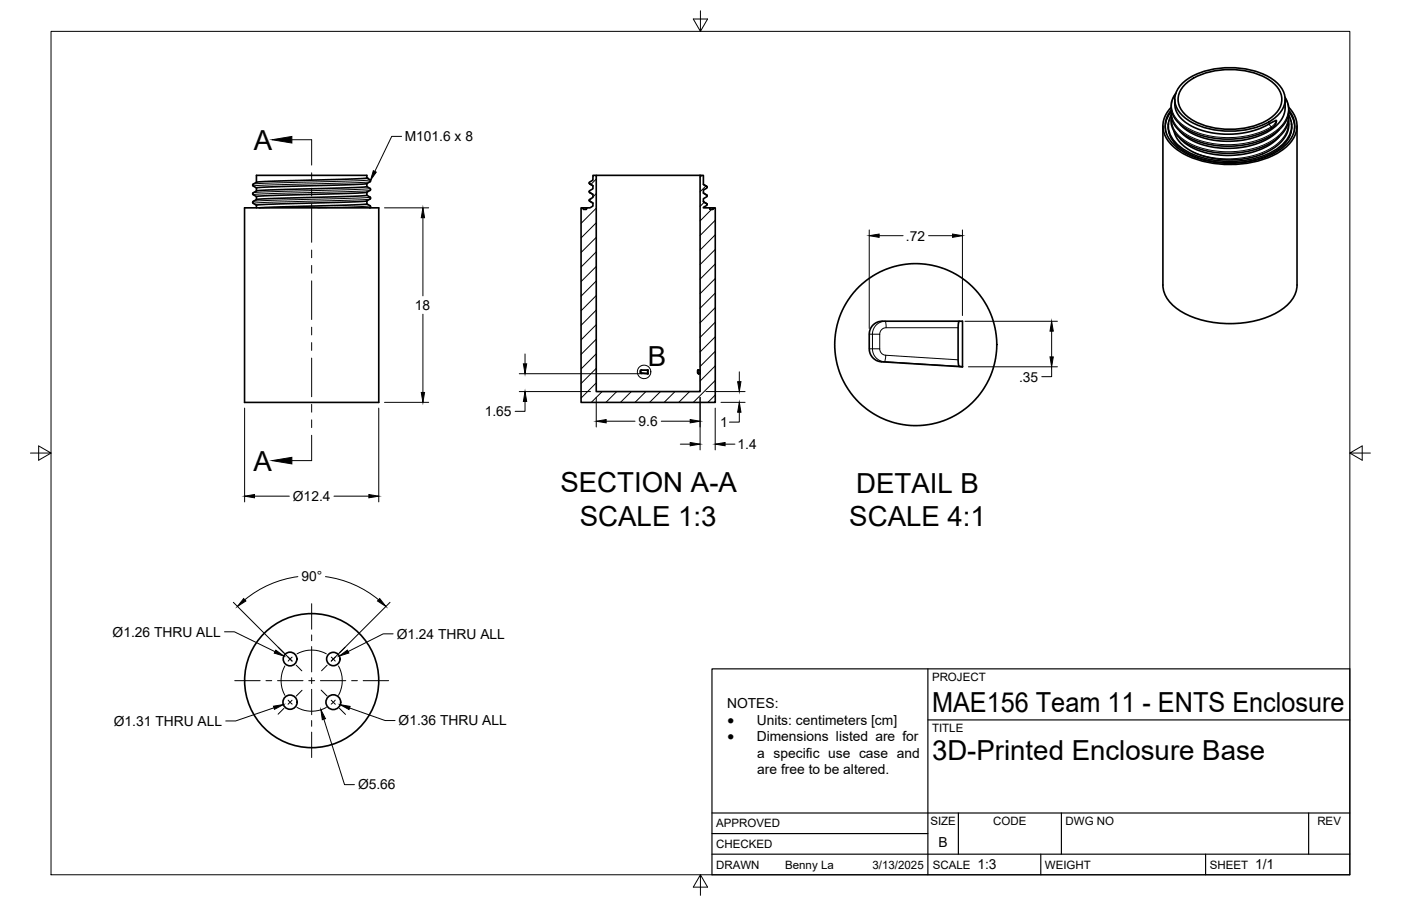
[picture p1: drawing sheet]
<svg xmlns="http://www.w3.org/2000/svg" width="432mm" height="279mm" viewBox="0 0 432 279" stroke-linecap="round" stroke-linejoin="round" font-family="sans-serif">
<!-- layer: Visible -->
<circle cx="113.1" cy="54.9" r=".25" fill="#000"/>
<!-- layer: Visible Narrow -->
<g fill="none" stroke="#000" stroke-width=".31">
<path d="M360.1 38.5a8.7 8.7 0 0 0 5.1 8.2 29.5 29.5 0 0 0 27.8 0 9.1 9.1 0 0 0 5.1-8.2M360.4 36.9a7.5 7.5 0 0 0 3 8.6 27.7 27.7 0 0 0 20.9 4.3 19.9 19.9 0 0 0 12.2-6 6.9 6.9 0 0 0 1.3-6.9M360.9 34.6a7.2 7.2 0 0 0-1.4 6.6M361 34.4a7.5 7.5 0 0 0-1.8 5.3M362.4 28.9a6.5 6.5 0 0 0 1.9 9.4 26.4 26.4 0 0 0 21.1 3.4l3.4-1.1 3-1.5M391.1 38.3l.7 .8M391.8 39.1l.1 .5M393.3 37.1l-.3 .9-1.2 1.1M396.1 30.1a7.4 7.4 0 0 1-2.6 10 27.2 27.2 0 0 1-22.3 3.6 13.5 13.5 0 0 1-9.7-6.8l-.4-2.6M397.1 37.7a9 9 0 0 1-5.2 7.9 28.5 28.5 0 0 1-24.2 1.3M397.1 35.5a9.7 9.7 0 0 1-6.2 8.5 28 28 0 0 1-25.5-.5 7.8 7.8 0 0 1-4.3-7M397.2 34.6a7.2 7.2 0 0 1 1.4 6.6"/>
<path d="M397.3 34.4a7.5 7.5 0 0 1 1.8 5.3M113.1 54.9l1 .6M114 56l-6.1 .4-25.6 .7-4.2 .3M114 58.7l-6.1 .4-25.6 .6-4.2 .3M114 58.1l-4.3 .3-31.6 1M114.1 55.4h.1M114.1 55.5l.1 .3M114.1 55.5l-4.5 .3-31.5 1M181.8 56.7h.1M181.8 59.4h.1M217.8 57.4v.1M114 64.1h.1"/>
<path d="M114 61.4l-6.1 .3-25.5 .7-4.3 .3M114 63.4l-3.2 .3-12.9 .4M114 60.8l-3.2 .3-32.7 1M179.8 64.5h.9M181.8 62v.1M217.8 60.1h.1M217.8 62.8h.1M218.8 64.5h1M197.3 114.8l.1-.4h.2v.4M197.6 115.1h.1M197.7 115.1l2 .1M197.7 115l-.3-.2 .3 .3"/>
<path d="M197.8 114.2l-.2-.1-.3 .3M199.6 114.3h-1.8l-.2 .1M199.6 115.1l-1.8-.1-.1 .1M215 115l.2 .1zM215.1 114.3l-.1 .7M215.2 114.1l-.2 .1M267.9 107.6h1v-4.5h2.2v4.5M271.6 111.5h1M272.6 111.5l23.1 1.5M273 109.6l22.3 1.4M273 109.6l-1.3-.7-.6-1.3h-.7a1.31 1.31 0 0 0-1.5 .2 4 4 0 0 0 3.7 3.7M273 109.5l-.4 2"/>
<path d="M273.1 101.1l-.2-1.9-1.4 .1-1.2 .7-.7 .8-.6 1.3-.1 1h-1M295.3 101.1h-22.4l-1.3 .7-.5 1.3"/>
</g>
<!-- layer: Visible -->
<g fill="none" stroke="#000" stroke-width=".51">
<path d="M358.4 38.8v49.1a9.9 9.9 0 0 0 5.4 8 32 32 0 0 0 30.5 0 9.9 9.9 0 0 0 5.5-8v-49.1M360.1 38.2v.3M360.9 35.6a7.1 7.1 0 0 0 2.1 9 25.6 25.6 0 0 0 18.4 5.1 22.5 22.5 0 0 0 14.7-6 6.9 6.9 0 0 0 1.1-8.1M362.4 28.8a6.7 6.7 0 0 0 1.6 9.8 25.6 25.6 0 0 0 19.9 3.8l4.9-1.3a6.9 6.9 0 0 0 4.5-3.2v-.8a27.1 27.1 0 0 1-26.8 1.4 7.8 7.8 0 0 1-4.4-6.4v-1.4M364.6 25.5a24 24 0 0 1 19.3-4.2 16.7 16.7 0 0 1 11.3 6.2 6.4 6.4 0 0 1-1.6 8.3 24 24 0 0 1-19.4 4.2 16.7 16.7 0 0 1-11.2-6.2 6.4 6.4 0 0 1 1.6-8.3zM365.5 25.8a22.9 22.9 0 0 1 19.2-3.8 14.6 14.6 0 0 1 9.5 5.7 6 6 0 0 1-1.5 7.8 22.9 22.9 0 0 1-19.2 3.8 14.6 14.6 0 0 1-9.5-5.7 6 6 0 0 1 1.5-7.8zM394.3 40a19.8 19.8 0 0 1-14.1 5.7 22.3 22.3 0 0 1-15.6-4.3l-1-1M396 30a7.7 7.7 0 0 1-2.5 10.7 27.4 27.4 0 0 1-28.4 .9 7.7 7.7 0 0 1-4.1-7.7 7.4 7.4 0 0 0 .6 10.5 25.7 25.7 0 0 0 19 5.9 25 25 0 0 0 15.8-5.7 7.4 7.4 0 0 0 .8-10.6M396.1 30.7v2.5a9.2 9.2 0 0 1-5.7 7.7 26.4 26.4 0 0 1-24.6-.7l-2.2-2M397.2 37.2a8.9 8.9 0 0 1-5.2 8.8 26.8 26.8 0 0 1-25.9-.1 9.2 9.2 0 0 1-4.3-5.4M397.2 35a8.8 8.8 0 0 1-4.7 8.6 27.7 27.7 0 0 1-27.5 .1 7.8 7.8 0 0 1-4-7.6M397.2 33.1a7.9 7.9 0 0 1-1 12.4 28.7 28.7 0 0 1-20.6 5.1 24 24 0 0 1-14.6-6 7.7 7.7 0 0 1-.1-11.5"/>
<path d="M398 38.2l.1 .3M79 58v.9M79.1 56.2l-1.2 .8 .1 .3 1 .7M79.1 58.9l-1.2 .8 .1 .3 1 .6M113.1 56.6l-29.9 1-4.2 .4M113.1 57.5l1 .7 .1 .3-1.1 .8-.5 .1-28.8 .9-4.8 .3M113.1 57.6l-34 1.3M113.1 54.9l-34 1.3M113.1 56.6v1M113.1 59.3v.9M114.2 55.7l-1.1-.8v-.8h-34.1v2.1M114.2 55.8l-1.1 .8"/>
<path d="M181.6 56.4l1.2 .9M181.6 59.1l1.2 .9M183.8 54.1h32M215.8 54.1v66.7h-32v-66.7h-1v1.4l-1.2 .9 .1 .3 1.1 .6v.9l-1.2 .8 .1 .4 1.1 .5v1l-1.2 .8 .1 .3 1.1 .6v.9l-1 .6h-1l-.1 .4M215.8 54.1h1v2.8l1.2 .8-.2 .3-1 .6v.9l1.2 .9-.2 .3-1 .6v.9l1.2 .8-1.2 1.1h2l.1 .5h.8l.1-.5h.7v60h-41.4v-60h.7v.4M216.8 56.9l1.2 .8M216.8 59.5l1.2 .9M394.3 42.2a19.8 19.8 0 0 1-14.1 5.7 21.7 21.7 0 0 1-16.1-4.8l-.5-.5M75.4 64.1h41.3v60h-41.3zM79 60.6v1M79 63.3v.8M79.1 61.5l-1.2 .9 .1 .3 1 .6"/>
<path d="M113.1 62l-29.9 1-4.2 .3M113.1 62.9l-4.3 .3-28.9 .9M113.1 60.2l-34 1.3M113.1 60.2l1 .6 .1 .3-1.1 .9M113.1 62.9l1.1 .6-.2 .6M113.1 62v.9M179.8 64.1h1M180.7 64.5h-.9M181.6 61.7l1.2 .9M216.8 62.2l1.2 .9M218.8 64.1h1M295.6 99.1h1.1v14l-1.1-.1-.3-1.3v-10.9z"/>
<path d="M295.7 99.1h-23.9l-1.1 .1-1.8 1.2-.8 1.5-.2 6 .3 1.1 .7 1.2 1.1 .9 1.3 .4 25.4 1.6M199.6 114.1h-2.1l-.2 .8 .3 .2 2.1 .2M199.6 114.1l.1 1.2zM215.2 114.2l.6-.1v1.2l-.7-.2zM215.3 114.1l-.3 .2 .2 .8"/>
<circle cx="282.2" cy="106.3" r="25"/>
<circle cx="89.4" cy="216.5" r="2.19"/>
<circle cx="89.4" cy="203.2" r="2.11"/>
<circle cx="96.1" cy="209.9" r="20.7"/>
<circle cx="102.7" cy="216.5" r="2.28"/>
<circle cx="102.7" cy="203.2" r="2.06"/>
</g>
<!-- layer: Border -->
<path d="M15.7 9.7h400.3v260.1h-400.3zM215.9 3.3v6.4l-2.2-3.8h4.4l-2.2 3.8M9.4 139.7h6.3l-3.8-2.2v4.4l3.8-2.2M416 139.7l3.8 2.2v-4.4l-3.8 2.2h6.4M215.9 269.8l2.2 3.8h-4.4l2.2-3.8v6.3" fill="none" stroke="#000" stroke-width=".31"/>
<!-- layer: Titleblock -->
<path d="M219.4 206.3h196.6v63.5h-196.6zM286 206.3v63.5M286 222h130M219.4 257.1h66.6M219.4 250.7h196.6M295.4 250.7v12.7M327.1 250.7v12.7M403.3 250.7v12.7M219.4 263.4h196.6M320.8 263.4v6.4M371.6 263.4v6.4" fill="none" stroke="#000" stroke-width=".36"/>
<!-- layer: FD_Dimensions -->
<g fill="none" stroke="#000" stroke-width=".31">
<path d="M118.5 64.1h13.6M130.3 67.1v24.1M267.9 70.9v30.4M271 72.7h7.3M286.2 72.7h7.4M296.6 70.9v26.4M130.3 96.9v24.1M297.4 99.1h28.5M160 115.3h37.9M161.8 109.2v3M227.9 114.7v3M298.5 113.1h27.4"/>
<path d="M324.1 113.1v3.1h-3M324.1 102.1v8M75.4 125.9v28.9M116.7 125.9v28.9M118.5 124.1h13.6M160 120.8h22M161.8 123.8v3.1h-3M183.8 122.5v9.2M186.8 129.9h8.9M203.8 129.9h8.9M209.7 137h3M215.8 122.5v16.2"/>
<path d="M217.6 120.8h12M220.4 125.9v12.8M222.2 124.1h7.4M223.5 137h3M227.9 127.1v3.1h-3.1M78.4 153h10.8M102.9 153h10.8M91.8 177.8a32.4 32.4 0 0 0-16.4 7.2M100.3 177.8a32.4 32.4 0 0 1 16.4 7.2M69.2 194.8h3l12.6 6.2M71.9 185.8l18.1 18.1M120.2 185.8l-18.1 18.1"/>
<path d="M121.2 195.5h-3.1l-10.8 5.4M84.5 218.3l-11.9 4h-3M107.7 218.3l11 3.9h3.1M99.8 221.8l6.4 20.2h3"/>
</g>
<g fill="#000" stroke="#000" stroke-width=".31">
<path d="M130.3 64.1l.6 3h-1.1zM267.9 72.7l3.1-.5v1zM293.6 72.2l3 .5-3 .5zM161.3 112.2h1l-.5 3.1zM227.4 117.7h1l-.5 3.1zM324.1 99.1l.5 3h-1zM323.6 110.1h1l-.5 3zM129.8 121h1.1l-.6 3.1zM161.8 120.8l.5 3h-1zM183.8 129.9l3-.5v1zM212.7 129.4l3.1 .5-3.1 .5zM212.7 136.5l3.1 .5-3.1 .5z"/>
<path d="M220.4 137l3.1-.5v1zM227.9 124.1l.5 3h-1zM75.4 153l3-.5v1zM113.7 152.5l3 .5-3 .5zM75.1 184.6l.7 .7-2.6 1.7zM117 184.6l1.9 2.4-2.5-1.7zM84.3 217.8l3-.5-2.7 1.5zM85 200.5l2.5 1.8-3-.9zM104.6 202.3l2.5-1.8 .4 .9zM104.9 217.3l3 .5-.3 1zM98.9 218.9l1.4 2.7-1 .4z"/>
</g>
<!-- layer: Hatching -->
<g fill="none" stroke="#000" stroke-width=".31">
<path d="M183.8 55.2l-1.7 1.7M183.8 59.7l-1 1M216.3 54.1l-.5 .6M217.6 57.3l-1.8 1.8M179.4 64.1l-.3 .3M182.4 61.1l-.8 .8M183.8 64.2l-4.7 4.7M183.8 68.7l-4.7 4.7M183.8 73.2l-4.7 4.7M183.8 77.7l-4.7 4.6M217 62.4l-1.2 1.2M219.3 64.6l-3.5 3.5"/>
<path d="M219.8 64.1h.1M220.4 67.9l-4.6 4.7M220.4 72.4l-4.6 4.7M220.4 76.9l-4.6 4.7M183.8 82.2l-4.7 4.6M183.8 86.7l-4.7 4.6M183.8 91.1l-4.7 4.7M183.8 95.6l-4.7 4.7M220.4 81.4l-4.6 4.7M220.4 85.9l-4.6 4.7M220.4 90.4l-4.6 4.7M220.4 94.9l-4.6 4.6"/>
<path d="M220.4 99.4l-4.6 4.7M183.8 100.1l-4.7 4.7M183.8 104.6l-4.7 4.7M183.8 109.1l-4.7 4.7M183.8 113.6l-4.7 4.7M183.8 118.1l-4.7 4.6M220.4 103.9l-4.6 4.6M220.4 108.4l-4.6 4.6M220.4 112.8l-4.6 4.7M220.4 117.3l-6.7 6.8M185.6 120.8l-3.3 3.3M190.1 120.8l-3.3 3.3"/>
<path d="M194.6 120.8l-3.4 3.3M199.1 120.8l-3.4 3.3M203.6 120.8l-3.4 3.3M208 120.8l-3.3 3.3M212.5 120.8l-3.3 3.3M220.4 121.8l-2.2 2.3"/>
</g>
<!-- layer: Section Lines -->
<g fill="none" stroke="#000" stroke-width=".31">
<path d="M90 43.1h6.1v7.8M96.1 53.3v2.4M96.1 58.1v2.3M96.1 62.8v11.9M96.1 77.1v2.4M96.1 81.9v2.3M96.1 86.6v11.9M96.1 100.9v2.4M96.1 105.7v2.4M96.1 110.4v11.9M96.1 124.7v2.4M96.1 129.5v2.4"/>
<path d="M96.1 134.2v7.8h-6.1"/>
</g>
<path d="M83.9 43.1l6.1-1v2zM83.9 142l6.1-1v2.1z" fill="#000" stroke="#000" stroke-width=".31"/>
<!-- layer: Detail Boundary -->
<circle cx="198.5" cy="114.7" r="2.08" fill="none" stroke="#000" stroke-width=".31"/>
<!-- layer: Smart Centers -->
<g fill="none" stroke="#000" stroke-width=".31">
<path d="M85.7 199.6l1.8 1.7M96.1 186.2v7.8M96.1 195.8v1.8M96.1 199.4v7.8M106.3 199.6l-1.7 1.7M72.3 209.9h7.9M82 209.9h1.8M85.5 209.9h7.9M87.5 218.5l-1.8 1.8M87.8 205.4a9.3 9.3 0 0 0 0 9M88.8 202.6l1.2 1.3M88.8 215.9l1.3 1.3"/>
<path d="M90 215.9l-1.2 1.3M90.1 202.6l-1.3 1.3M91.3 205.1l1.7 1.8M91.5 201.6a9.4 9.4 0 0 1 9.1 0M91.5 218.2a9.3 9.3 0 0 0 9.1 0M93.1 212.9l-1.8 1.8M95.2 209.9h1.8M96.1 209v1.8M96.1 212.6v7.8M98.7 209.9h7.9M99 212.8l1.8 1.9M100.8 205.1l-1.7 1.8"/>
<path d="M102.1 202.6l1.2 1.3M102.1 215.9l1.3 1.3M103.3 215.9l-1.2 1.3M103.4 202.6l-1.3 1.3M104.3 205.4a9.4 9.4 0 0 1 0 9M104.6 218.5l1.9 1.8M108.4 209.9h1.8M111.9 209.9h7.9M96.1 222.2v1.8M96.1 225.8v7.8"/>
</g>
<!-- layer: Leaders -->
<path d="M115.1 52.6l.9 .5-1.8 2.5z" fill="#000" stroke="#000" stroke-width=".31"/>
<path d="M123.8 42.1h-3.1l-5.2 10.8" fill="none" stroke="#000" stroke-width=".31"/>
<g font-size="8.5">
<text x="78.2" y="46.1">A</text>
<text x="199.7" y="113">B</text>
<text x="78.2" y="145.1">A</text>
<text x="172.7" y="151.8">SECTION A-A</text>
<text x="263.9" y="152">DETAIL B</text>
<text x="178.7" y="162.1">SCALE 1:3</text>
<text x="261.8" y="162.3">SCALE 4:1</text>
<text x="287.3" y="219.5">MAE156 Team 11 - ENTS Enclosure</text>
<text x="287.3" y="234.5">3D-Printed Enclosure Base</text>
</g>
<g font-size="4.5">
<text x="224.2" y="223.4">·</text>
<text x="224.2" y="228.6">·</text>
</g>
<g font-size="4.3">
<text x="124.7" y="43.6">M101.6 x 8</text>
<text x="279.2" y="74.2">.72</text>
<text x="127.8" y="95.6">18</text>
<text x="314.1" y="117.7">.35</text>
<text x="149.4" y="128.3">1.65</text>
<text x="196.8" y="131.4">9.6</text>
<text x="222" y="131.7">1</text>
<text x="227.3" y="138.5">1.4</text>
<text x="90.3" y="154.5">Ø12.4</text>
<text x="92.9" y="179">90°</text>
<text x="34.7" y="196.3">Ø1.26 THRU ALL</text>
<text x="122.3" y="196.9">Ø1.24 THRU ALL</text>
<text x="224.1" y="218.4">NOTES:</text>
<text x="35.1" y="223.8">Ø1.31 THRU ALL</text>
<text x="122.9" y="223.7">Ø1.36 THRU ALL</text>
<text x="233.2" y="223.4">Units: centimeters [cm]</text>
<text x="233.2" y="228.6">Dimensions listed are for</text>
<text x="233.4" y="233.7">a specific use case and</text>
<text x="233.4" y="238.8">are free to be altered.</text>
<text x="110.3" y="243.4">Ø5.66</text>
<text x="289.3" y="261.2">B</text>
<text x="301.2" y="268.1">1:3</text>
<text x="386.8" y="268.1">1/1</text>
</g>
<g font-size="3.5">
<text x="287.3" y="210.1">PROJECT</text>
<text x="287.3" y="225.8">TITLE</text>
<text x="220.7" y="255.2">APPROVED</text>
<text x="286.7" y="254.5">SIZE</text>
<text x="306.1" y="254.5">CODE</text>
<text x="328.4" y="254.5">DWG NO</text>
<text x="406" y="254.5">REV</text>
<text x="220.7" y="261.5">CHECKED</text>
<text x="220.7" y="267.9">DRAWN</text>
<text x="242" y="267.9">Benny La</text>
<text x="268.9" y="267.9">3/13/2025</text>
<text x="287.5" y="267.9">SCALE</text>
<text x="322.1" y="267.9">WEIGHT</text>
<text x="372.9" y="267.9">SHEET</text>
</g>
</svg>
